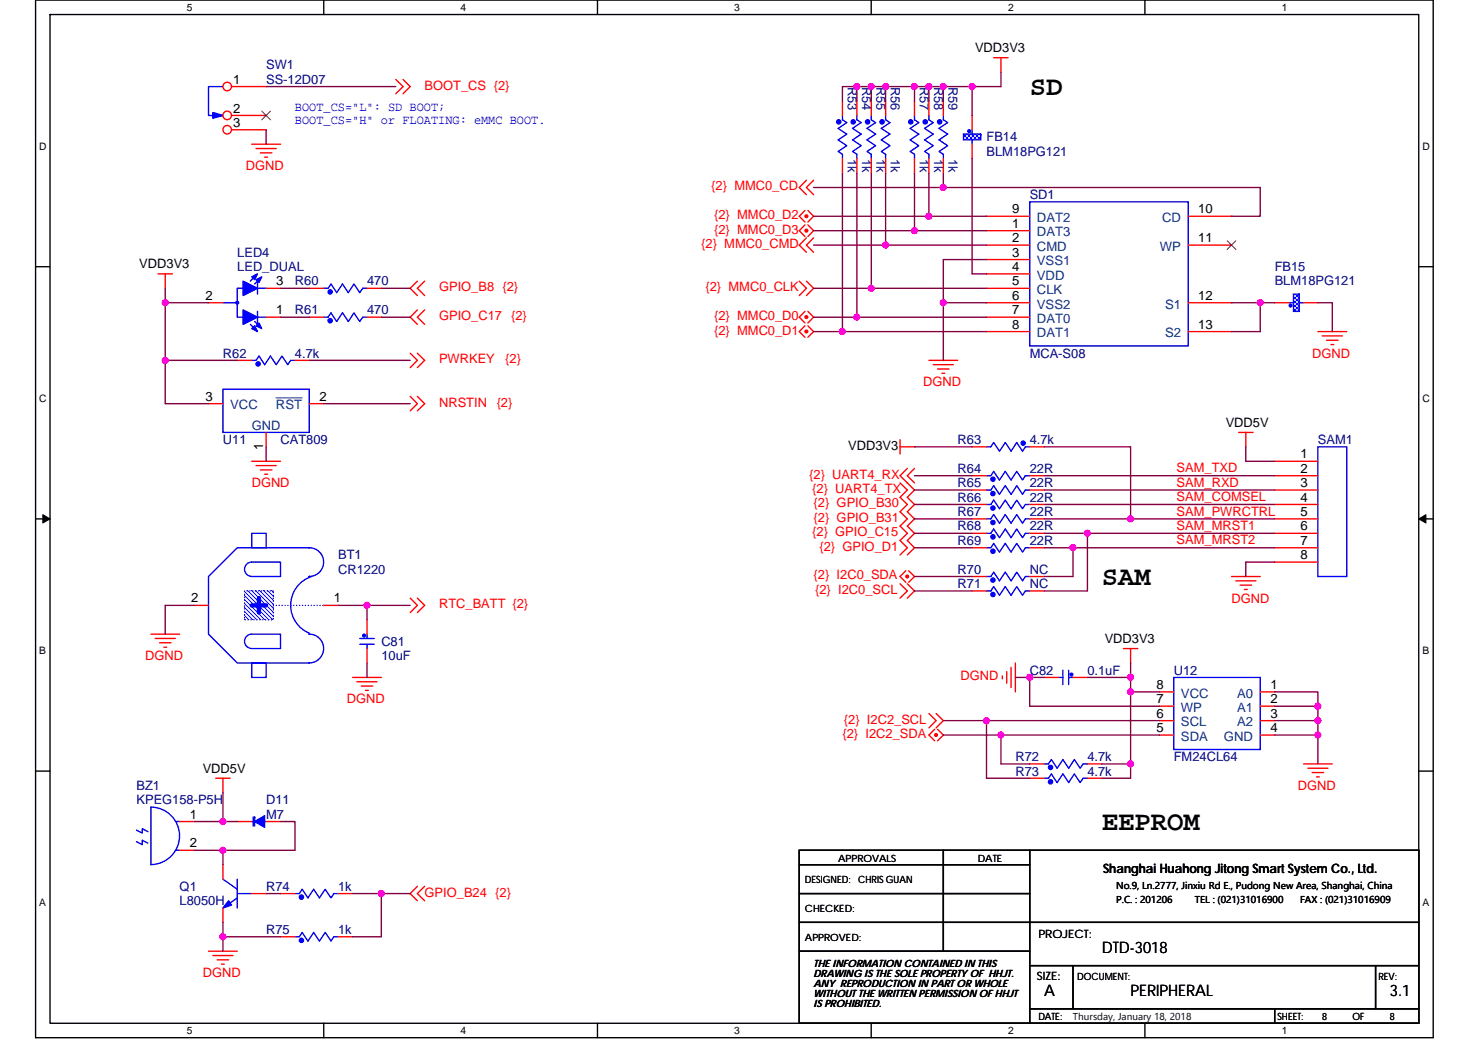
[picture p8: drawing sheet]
<svg xmlns="http://www.w3.org/2000/svg" width="297mm" height="210mm" viewBox="0 0 297 210" stroke-linecap="round" stroke-linejoin="round" font-family="sans-serif">
<path d="M7.2 0h280.8v208.5h-280.8zM10.1 2.9h275v202.7h-275z" fill="none" stroke="#000" stroke-width=".28"/>
<g fill="#fff">
<path d="M37.5 .3h1.2v2.3h-1.2z"/>
<path d="M37.5 205.9h1.2v2.3h-1.2z"/>
</g>
<path d="M65.1 0v2.9M65.1 205.6v2.9" fill="none" stroke="#000" stroke-width=".28"/>
<g fill="#fff">
<path d="M92.6 .3h1.1v2.3h-1.1z"/>
<path d="M92.6 205.9h1.1v2.3h-1.1z"/>
</g>
<path d="M120.1 0v2.9M120.1 205.6v2.9" fill="none" stroke="#000" stroke-width=".28"/>
<g fill="#fff">
<path d="M147.6 .3h1.1v2.3h-1.1z"/>
<path d="M147.6 205.9h1.1v2.3h-1.1z"/>
</g>
<path d="M175.1 0v2.9M175.1 205.6v2.9" fill="none" stroke="#000" stroke-width=".28"/>
<g fill="#fff">
<path d="M202.6 .3h1.1v2.3h-1.1z"/>
<path d="M202.6 205.9h1.1v2.3h-1.1z"/>
</g>
<path d="M230.1 0v2.9M230.1 205.6v2.9" fill="none" stroke="#000" stroke-width=".28"/>
<g fill="#fff">
<path d="M257.6 .3h1.2v2.3h-1.2z"/>
<path d="M257.6 205.9h1.2v2.3h-1.2z"/>
<path d="M7.9 28.3h1.5v2.3h-1.5z"/>
<path d="M285.9 28.3h1.5v2.3h-1.5z"/>
<path d="M7.9 78.9h1.5v2.3h-1.5z"/>
<path d="M285.9 78.9h1.5v2.3h-1.5z"/>
</g>
<path d="M7.2 53.6h2.9M285.1 53.6h2.9" fill="none" stroke="#000" stroke-width=".28"/>
<g fill="#fff">
<path d="M7.9 129.6h1.4v2.3h-1.4z"/>
<path d="M285.9 129.6h1.3v2.3h-1.3z"/>
</g>
<path d="M7.2 104.3h2.9M285.1 104.3h2.9" fill="none" stroke="#000" stroke-width=".28"/>
<path d="M8.6 103.4l1.5 .9-1.5 .8zM285.1 104.3l1.5-.9v1.7z" fill="#000" stroke="#000" stroke-width=".2"/>
<g fill="#fff">
<path d="M7.9 180.3h1.4v2.3h-1.4z"/>
<path d="M285.9 180.3h1.4v2.3h-1.4z"/>
</g>
<g fill="none" stroke="#000" stroke-width=".28">
<path d="M7.2 154.9h2.9M285.1 154.9h2.9M160.6 170.9h124.5v34.7h-124.5zM160.6 179.6h46.3M160.6 173.8h46.3M189.6 170.9v20.2M206.9 170.9v34.7M160.6 185.3h124.5M160.6 191.1h46.3M206.9 194h78.2M215.6 194v8.7M276.5 194v8.7"/>
<path d="M206.9 202.7h78.2M256.2 202.7v2.9"/>
</g>
<g fill="none" stroke="#f00" stroke-width=".28">
<path d="M79.5 16l1.5 1.4-1.5 1.4M81 16l1.4 1.4-1.4 1.4M199.7 11.6h2.9M201.2 11.6v2.9M50.6 29h5.8M51.5 29.8h4M52.3 30.7h2.3M53.2 31.6h.6M162.1 36.2l-1.5 1.5 1.5 1.4M163.5 36.2l-1.4 1.5 1.4 1.4M169.3 31.9v2.9M169.3 20.3v2.9"/>
<path d="M172.2 31.9v2.9M172.2 20.3v2.9M175.1 31.9v2.9M175.1 20.3v2.9M178 31.9v2.9M178 20.3v2.9M183.8 31.9v2.9M183.8 20.3v2.9M31.8 55h2.9M33.2 55v2.9M62.2 57.9h2.9M73.8 57.9h2.8"/>
<path d="M83.9 56.5l-1.5 1.4 1.5 1.5M85.3 56.5l-1.4 1.4 1.4 1.5M160.6 56.5l1.5 1.4-1.5 1.5M161.8 45.2l-1.2 1.2 1.2 1.1M161.8 42.3l-1.2 1.2 1.2 1.1M162.1 47.8l-1.5 1.5 1.5 1.4M162.1 56.5l1.4 1.4-1.4 1.5M162.4 45.2l1.1 1.2-1.1 1.1M162.4 42.3l1.1 1.2-1.1 1.1M163.5 47.8l-1.4 1.5 1.4 1.4M198.3 46.4h8.6M198.3 49.3h8.6"/>
<path d="M198.3 52.2h8.6M198.3 55h8.6M198.3 57.9h8.6M198.3 43.5h8.6M238.8 43.5h8.7M238.8 49.3h8.7M82.4 71l1.5 1.4-1.5 1.5M82.4 79.7l1.5 1.4-1.5 1.4M83.9 62.3l-1.5 1.4 1.5 1.5M83.9 71l1.4 1.4-1.4 1.5M83.9 79.7l1.4 1.4-1.4 1.4M85.3 62.3l-1.4 1.4 1.4 1.5"/>
<path d="M161.8 65.5l-1.2 1.1 1.2 1.2M161.8 62.6l-1.2 1.1 1.2 1.2M162.4 65.5l1.1 1.1-1.1 1.2M162.4 62.6l1.1 1.1-1.1 1.2M186.7 72.4h5.8M187.6 73.3h4M188.4 74.1h2.3M189.3 75h.6M198.3 60.8h8.6M198.3 63.7h8.6M198.3 66.6h8.6M238.8 60.8h8.7"/>
<path d="M238.8 66.6h8.7M264.9 66.6h5.8M265.7 67.5h4.1M266.6 68.4h2.3M267.5 69.2h.6M50.6 92.7h5.8M51.5 93.6h4M52.3 94.4h2.3M53.2 95.3h.6M180.9 89.8h2.9M180.9 88.3v2.9M180.9 97l1.4 1.5-1.4 1.4 1.4 1.5-1.4 1.4 1.4 1.5-1.4 1.4 1.4 1.5-1.4 1.4 1.4 1.5-1.4 1.4"/>
<path d="M182.3 94.1l-1.4 1.5 2.9 2.9-1.5 1.4 1.5 1.5-1.5 1.4 1.5 1.5-1.5 1.4 1.5 1.5-1.5 1.4 1.5 1.5-1.5 1.4M183.8 94.1l-1.5 1.5 1.5 1.4M195.4 89.8h2.9M206.9 89.8h2.9M248.9 86.9h2.9M250.4 86.9v2.9M256.2 92.7h8.7M256.2 95.6h8.7M256.2 98.5h8.7M180.9 117.3l1.4 1.4-1.4 1.5M182.1 114.7l-1.2 1.1 1.2 1.2M182.3 117.3l1.5 1.4-1.5 1.5"/>
<path d="M182.6 114.7l1.2 1.1-1.2 1.2M247.5 115.8h5.8M248.4 116.7h4M249.2 117.6h2.3M250.1 118.4h.6M256.2 101.4h8.7M256.2 104.3h8.7M256.2 107.2h8.7M256.2 110.1h8.7M256.2 112.9h8.7M30.3 127.4h5.8M31.2 128.3h4"/>
<path d="M32.1 129.2h2.3M32.9 130h.6M70.9 136.1h5.7M71.7 137h4.1M72.6 137.9h2.3M73.5 138.7h.5M82.4 120.2l1.5 1.4-1.5 1.5M83.9 120.2l1.4 1.4-1.4 1.5M201.4 135.8v.6M202.3 135v2.3M203.2 134.1v4.1M204.1 133.2v5.8"/>
<path d="M209.8 136.1h2.9M215.6 136.1h2.9M225.8 130.3h2.9M227.2 130.3v2.9M43.3 156.4h2.9M44.8 156.4v2.9M186.7 143.4l1.4 1.4-1.4 1.5M187.9 146.5l-1.2 1.2 1.2 1.2M188.1 143.4l1.5 1.4-1.5 1.5M188.4 146.5l1.2 1.2-1.2 1.2M262 153.5h5.8M262.8 154.4h4.1"/>
<path d="M263.7 155.2h2.3M264.6 156.1h.6M56.4 179.6h2.9M68 179.6h2.9M83.9 178.1l-1.5 1.5 1.5 1.4M85.3 178.1l-1.4 1.5 1.4 1.4M41.9 191.1h5.8M42.8 192h4M43.6 192.9h2.3M44.5 193.7h.6"/>
</g>
<g fill="#f00" stroke="#f00" stroke-width=".28">
<circle cx="162.1" cy="66.6" r=".28"/>
<circle cx="162.1" cy="63.7" r=".28"/>
<circle cx="162.1" cy="46.3" r=".29"/>
<circle cx="162.1" cy="43.5" r=".28"/>
<circle cx="188.1" cy="147.7" r=".28"/>
<circle cx="182.3" cy="115.8" r=".28"/>
</g>
<g fill="#00f" stroke="#00f" stroke-width=".28">
<path d="M42.8 22.6l2 .6-2 .6z" fill-rule="evenodd"/>
<circle cx="60.6" cy="180.3" r=".43"/>
<circle cx="215.3" cy="135.5" r=".28"/>
<circle cx="168.6" cy="24.5" r=".43"/>
<circle cx="205.6" cy="89" r=".43"/>
<circle cx="171.5" cy="24.5" r=".43"/>
<circle cx="174.4" cy="24.5" r=".43"/>
<circle cx="177.3" cy="24.5" r=".43"/>
<circle cx="66.4" cy="58.7" r=".43"/>
<circle cx="183" cy="24.5" r=".43"/>
</g>
<g fill="none" stroke="#00f" stroke-width=".28">
<path d="M44.8 17.4h-2.9v5.8h2.9M169.3 23.2v.9l.9 .5-1.8 1.2 1.8 1.1-1.8 1.2 1.8 1.2-1.8 1.1 .9 .6v.9M172.2 23.2v.9l.9 .5-1.8 1.2 1.8 1.1-1.8 1.2 1.8 1.2-1.8 1.1 .9 .6v.9M175.1 23.2v.9l.9 .5-1.8 1.2 1.8 1.1-1.8 1.2 1.8 1.2-1.8 1.1 .9 .6v.9M178 23.2v.9l.9 .5-1.8 1.2 1.8 1.1-1.8 1.2 1.8 1.2-1.8 1.1 .9 .6v.9M183.8 23.2v.9l.9 .5-1.8 1.2 1.8 1.1-1.8 1.2 1.8 1.2-1.8 1.1 .9 .6v.9M65.1 57.9h.8l.6-.8 1.2 1.7 1.1-1.7 1.2 1.7 1.1-1.7 1.2 1.7 .6-.9h.9M206.9 40.6h31.9v28.9h-31.9zM198.3 89.8h.8l.6-.9 1.2 1.8 1.1-1.8 1.2 1.8 1.1-1.8 1.2 1.8 .6-.9h.8M264.9 89.8h5.8v26h-5.8zM212.7 136.1h.9M213.6 134.7v2.9"/>
<path d="M214.8 134.7v2.9M214.8 136.1h.8M59.3 179.6h.9l.5-.9 1.2 1.7 1.1-1.7 1.2 1.7 1.2-1.7 1.1 1.7 .6-.8h.9"/>
</g>
<path d="M246.6 48.4l1.8 1.7M248.4 48.4l-1.8 1.7" fill="none" stroke="#804000" stroke-width=".2"/>
<circle cx="45.7" cy="17.4" r=".86" fill="#fff" stroke="#f00" stroke-width=".28"/>
<path d="M46.5 17.4h7" fill="none" stroke="#f00" stroke-width=".28"/>
<circle cx="45.7" cy="23.2" r=".86" fill="#fff" stroke="#f00" stroke-width=".28"/>
<path d="M46.5 23.2h7" fill="none" stroke="#f00" stroke-width=".28"/>
<path d="M52.6 22.3l1.8 1.8M54.4 22.3l-1.8 1.8" fill="none" stroke="#804000" stroke-width=".2"/>
<circle cx="45.7" cy="26.1" r=".86" fill="#fff" stroke="#f00" stroke-width=".28"/>
<g fill="none" stroke="#f00" stroke-width=".28">
<path d="M46.5 26.1h7M186.7 31.9v2.9M186.7 20.3v2.9M189.6 31.9v2.9M189.6 20.3v2.9M195.4 95.6h2.9M206.9 95.6h2.9M195.4 107.2h2.9M195.4 101.4h2.9M195.4 110.1h2.9M195.4 104.3h2.9M195.4 118.7h2.9"/>
<path d="M206.9 107.2h2.9M206.9 101.4h2.9M206.9 110.1h2.9M206.9 104.3h2.9M206.9 118.7h2.9M73.8 124.5v2.9M73.8 130.3v2.9M36.1 165.1h2.9M36.1 170.9h2.9M56.4 188.2h2.9M68 188.2h2.9"/>
</g>
<g fill="#00f" stroke="#00f" stroke-width=".28">
<circle cx="199.5" cy="107.9" r=".43"/>
<circle cx="60.6" cy="189" r=".43"/>
<circle cx="199.6" cy="102.1" r=".43"/>
<circle cx="185.9" cy="24.5" r=".43"/>
<circle cx="199.6" cy="110.8" r=".43"/>
<circle cx="199.6" cy="105" r=".43"/>
<circle cx="73.2" cy="127.7" r=".28"/>
<circle cx="188.8" cy="24.5" r=".43"/>
<circle cx="199.6" cy="119.5" r=".43"/>
<circle cx="199.6" cy="96.3" r=".43"/>
</g>
<g fill="none" stroke="#00f" stroke-width=".28">
<path d="M186.7 23.2v.9l.9 .5-1.8 1.2 1.8 1.1-1.8 1.2 1.8 1.2-1.8 1.1 .9 .6v.9M189.6 23.2v.9l.9 .5-1.8 1.2 1.8 1.1-1.8 1.2 1.8 1.2-1.8 1.1 .9 .6v.9M198.3 95.6h.8l.6-.9 1.2 1.8 1.1-1.8 1.2 1.8 1.1-1.8 1.2 1.8 .6-.9h.8M198.3 107.2h.8l.6-.9 1.2 1.7 1.1-1.7 1.2 1.7 1.1-1.7 1.2 1.7 .6-.8h.8M198.3 101.4h.8l.6-.9 1.2 1.7 1.1-1.7 1.2 1.7 1.1-1.7 1.2 1.7 .6-.8h.8M198.3 110.1h.8l.6-.9 1.2 1.7 1.1-1.7 1.2 1.7 1.1-1.7 1.2 1.7 .6-.8h.8M198.3 104.3h.8l.6-.9 1.2 1.7 1.1-1.7 1.2 1.7 1.1-1.7 1.2 1.7 .6-.8h.8M198.3 118.7h.8l.6-.8 1.2 1.7 1.1-1.7 1.2 1.7 1.1-1.7 1.2 1.7 .6-.9h.8M72.3 129.5h2.9M72.3 128.3h2.9M73.8 129.5v.8M73.8 127.4v.9"/>
<path d="M27.4 166.8l1.2 .6v-.9l1.1 .6M27.4 169.1l1.2 .6v-.9l1.1 .6M30.3 162.2a5.8 5.8 0 0 1 5.8 5.8 5.8 5.8 0 0 1-5.8 5.7M30.3 162.2v11.6M35.2 165.1h.9M35.2 170.9h.9M59.3 188.2h.9l.5-.8 1.2 1.7 1.1-1.7 1.2 1.7 1.2-1.7 1.1 1.7 .6-.9h.9"/>
</g>
<path d="M193.6 26.9h3.5v1.2h-3.5z" fill="#fff"/>
<g fill="#00f" stroke="#00f" stroke-width=".28">
<path d="M193.6 26.9v1.2h3.5v-1.2z" fill-rule="evenodd"/>
<path d="M48.8 62.3l2.9 1.4-2.9 1.5z" fill-rule="evenodd"/>
<path d="M51.5 65.5l.5-.6 .6 1.1z" fill-rule="evenodd"/>
<path d="M50.6 66l.6-.5 .5 1.1z" fill-rule="evenodd"/>
<path d="M50.6 55.6l1.1-.6-.5 1.2z" fill-rule="evenodd"/>
<path d="M48.8 56.5l2.9 1.4-2.9 1.5z" fill-rule="evenodd"/>
<path d="M51.5 56.2l1.1-.6-.6 1.2z" fill-rule="evenodd"/>
<circle cx="194.8" cy="26.4" r=".29"/>
<circle cx="211.1" cy="154.2" r=".43"/>
<circle cx="47.7" cy="60.8" r=".28"/>
<circle cx="199.6" cy="99.2" r=".43"/>
<circle cx="66.3" cy="64.4" r=".43"/>
<circle cx="211.1" cy="157.1" r=".43"/>
</g>
<g fill="none" stroke="#00f" stroke-width=".28">
<path d="M195.4 26.1v.8M195.4 28.1v.9M48.8 57.9h-1.1v5.8h1.1M51.5 55.3l-1.2 1.2M51.7 57.9h1.8M51.7 56.8v2.3M52.3 55.9l-1.1 1.2M44.8 60.8h2.9M50.3 65.2l1.2 1.1M51.2 64.6l1.1 1.2M51.7 62.6v2.3M51.7 63.7h1.8"/>
<path d="M65.1 63.7h.8l.6-.8 1.2 1.7 1.1-1.7 1.2 1.7 1.1-1.7 1.2 1.7 .6-.9h.9M198.3 98.5h.8l.6-.9 1.2 1.7 1.1-1.7 1.2 1.7 1.1-1.7 1.2 1.7 .6-.8h.8M209.8 153.5h.9l.6-.9 1.1 1.8 1.2-1.8 1.2 1.8 1.1-1.8 1.2 1.8 .6-.9h.8M209.8 156.4h.9l.6-.9 1.1 1.7 1.2-1.7 1.2 1.7 1.1-1.7 1.2 1.7 .6-.8h.8"/>
</g>
<g fill="none" stroke="#f00" stroke-width=".28">
<path d="M195.4 23.2v2.9M195.4 29v2.9M53.5 57.9h2.9M41.9 60.8h2.9M53.5 63.7h2.9M62.2 63.7h2.9M73.8 63.7h2.8M195.4 98.5h2.9M206.9 98.5h2.9M206.9 153.5h2.9M206.9 156.4h2.9M218.5 153.5h2.9"/>
<path d="M218.5 156.4h2.9"/>
</g>
<path d="M259.9 59.1h1.2v3.5h-1.2z" fill="#fff"/>
<g fill="#00f" stroke="#00f" stroke-width=".28">
<path d="M259.9 59.1v3.5h1.2v-3.5z" fill-rule="evenodd"/>
<path d="M51.2 165.1l2-1.2v2.3l-2-1.1h1.1z" fill-rule="evenodd"/>
<path d="M50.9 164.2v1.7h.3v-1.7z" fill-rule="evenodd"/>
<circle cx="259.3" cy="61.4" r=".28"/>
<circle cx="51.9" cy="73.1" r=".43"/>
</g>
<path d="M44.8 78.2h17.4v8.7h-17.4zM50.6 72.4h.9l.5-.9 1.2 1.8 1.2-1.8 1.1 1.8 1.2-1.8 1.1 1.8 .6-.9h.9M259.1 60.8h.8M261.1 60.8h.9M50.6 107.2h2.9v2.9h-2.9zM50.6 133.2h2.9v2.9h-2.9zM50.6 165.1h2.9" fill="none" stroke="#00f" stroke-width=".28"/>
<path d="M47.7 72.4h2.9M59.3 72.4h2.9M256.2 60.8h2.9M262 60.8h2.9M41.9 81.1h2.9M53.5 86.9v2.9M62.2 81.1h2.9M47.7 165.1h2.9M53.5 165.1h2.9" fill="none" stroke="#f00" stroke-width=".28"/>
<path d="M55.5 79.9h5.2" fill="none" stroke="#004080" stroke-width=".2"/>
<path d="M54.9 121.6h10.2M65.1 121.6h.1" fill="none" stroke="#00f" stroke-width=".28" stroke-dasharray="0 .6"/>
<path d="M49.1 118.7h5.8v5.8h-5.8z" fill="#fff"/>
<path d="M49.1 118.7h5.8v5.8h-5.8z" fill-rule="evenodd" fill="#00f" stroke="#00f" stroke-width=".28" stroke-dasharray="0 .6"/>
<g fill="none" stroke="#00f" stroke-width=".28">
<path d="M50.6 112.9a1.44 1.44 0 0 0-1.5 1.5 1.44 1.44 0 0 0 1.5 1.4M50.6 112.9h5.8v2.9h-5.8M62.1 115.8a2.88 2.88 0 0 0 2.9-2.9 2.88 2.88 0 0 0-2.9-2.8h-14.4l-5.8 5.7v11.6l5.8 5.8h14.5M62.7 115.8a6.1 6.1 0 0 0-4.3 5.6 6.1 6.1 0 0 0 3.8 5.9M198.3 115.8h.8l.6-.8 1.2 1.7 1.1-1.7 1.2 1.7 1.1-1.7 1.2 1.7 .6-.9h.8M50.6 127.4a1.44 1.44 0 0 0-1.5 1.5 1.44 1.44 0 0 0 1.5 1.4M50.6 127.4h5.8v2.9h-5.8M62.1 127.4a2.89 2.89 0 0 1 2.9 2.9 2.89 2.89 0 0 1-2.9 2.9M235.9 136.1h17.4v14.5h-17.4zM44.8 176.7l2.9 2M47.7 176.7v5.8M47.7 179.6h2.9"/>
<path d="M47.7 180.4l-2.9 2.1"/>
</g>
<path d="M50.6 121.6h2.9M52 120.2v2.9" fill="none" stroke="#00f" stroke-width=".87"/>
<g fill="none" stroke="#f00" stroke-width=".28">
<path d="M195.4 115.8h2.9M206.9 115.8h2.9M39 121.6h2.9M65.1 121.6h2.9M233 139h2.9M253.3 139h2.9M233 147.7h2.9M233 144.8h2.9M233 141.9h2.9M253.3 141.9h2.9M253.3 144.8h2.9M253.3 147.7h2.9"/>
<path d="M44.8 173.8v2.9M50.6 179.6h2.9M44.8 182.5v2.8"/>
</g>
<g fill="#00f" stroke="#00f" stroke-width=".28">
<path d="M45.9 181l.6 .9-1.7 .6z" fill-rule="evenodd"/>
<circle cx="199.6" cy="116.6" r=".43"/>
</g>
<g fill="none" stroke="#800040" stroke-width=".28">
<path d="M53.5 17.4h26M172.2 17.4h-2.9v2.9M172.2 17.4v2.9M172.2 17.4h2.9M175.1 17.4v2.9M175.1 17.4h2.9M178 17.4v2.9M178 17.4h5.8M183.8 17.4h2.9M183.8 17.4v2.9M186.7 17.4h2.9M186.7 17.4v2.9"/>
<path d="M195.4 17.4v5.8M195.4 17.4h-5.8v2.9M201.2 14.5v2.9h-5.8M53.5 26.1v2.9M163.5 37.7h26.1M169.3 34.8v31.8M172.2 34.8v28.9M175.1 34.8v23.1M178 34.8v14.5h20.3M183.8 34.8v11.6h14.5M186.7 34.8v8.7h11.6M189.6 34.8v2.9h63.7v5.8h-5.8"/>
<path d="M195.4 31.9v23.1h2.9M33.2 57.9v2.9M56.4 57.9h5.8M76.6 57.9h5.8M163.5 43.5h23.2M163.5 46.4h20.3M163.5 49.3h14.5M163.5 57.9h11.6M175.1 57.9h23.2M198.3 52.2h-8.7v8.6M33.2 60.8h8.7M33.2 72.4v8.7h8.7"/>
<path d="M33.2 72.4h14.5M33.2 60.8v11.6M56.4 63.7h5.8M62.2 72.4h20.2M76.6 63.7h5.8M163.5 63.7h8.7M163.5 66.6h5.8M169.3 66.6h29M172.2 63.7h26.1M189.6 60.8v11.6M189.6 60.8h8.7M247.5 60.8h5.8"/>
<path d="M253.3 60.8h2.9M253.3 60.8v5.8h-5.8M264.9 60.8h2.9v5.8M53.5 89.8v2.9M65.1 81.1h17.3M183.8 95.6h11.6M183.8 98.5h11.6M183.8 89.8h11.6M209.8 95.6h46.4M209.8 89.8h17.4v14.5M209.8 98.5h46.4M250.4 89.8v2.9h5.8"/>
<path d="M183.8 101.4h11.6M183.8 104.3h11.6M183.8 107.2h11.6M183.8 110.1h11.6M183.8 115.8h11.6M183.8 118.7h11.6M209.8 104.3h17.4M209.8 107.2h8.7M209.8 110.1h5.8M209.8 101.4h46.4M215.6 110.1v5.7h-5.8M215.6 110.1h40.6"/>
<path d="M218.5 107.2h37.7M218.5 107.2v11.5h-8.7M227.2 104.3h29M256.2 112.9h-5.8v2.9M39 121.6h-5.8v5.8M68 121.6h5.8M73.8 121.6v2.9M73.8 121.6h8.6M73.8 133.2v2.9M204.1 136.1h2.8M206.9 136.1v5.8h26.1M206.9 136.1h2.9"/>
<path d="M218.5 136.1h8.7M227.2 133.2v2.9M227.2 136.1v2.9M227.2 139v14.5M227.2 139h5.8M256.2 139h8.7v2.9M44.8 159.3v5.8M189.6 147.7h11.6M189.6 144.8h8.7M198.3 144.8h34.7M198.3 144.8v11.6h8.6M201.2 147.7h31.8"/>
<path d="M201.2 147.7v5.8h5.7M221.4 153.5h5.8M227.2 153.5v2.9h-5.8M256.2 141.9h8.7M256.2 144.8h8.7M256.2 147.7h8.7M264.9 141.9v2.9M264.9 144.8v2.9M264.9 147.7v5.8M39 170.9h5.8M39 165.1h5.8M44.8 165.1h2.9"/>
<path d="M44.8 170.9v2.9M53.5 179.6h2.9M56.4 165.1h2.9v5.8h-14.5M70.9 179.6h5.7M76.6 179.6v8.6h-5.7M76.6 179.6h5.8M44.8 188.2h11.6M44.8 188.2v2.9M44.8 185.3v2.9"/>
</g>
<g fill="#f0f" stroke="#f0f" stroke-width=".28">
<circle cx="227.2" cy="104.3" r=".57"/>
<circle cx="215.6" cy="110" r=".57"/>
<circle cx="218.5" cy="107.1" r=".57"/>
<circle cx="264.9" cy="141.9" r=".57"/>
<circle cx="264.9" cy="147.7" r=".57"/>
<circle cx="264.9" cy="144.8" r=".57"/>
<circle cx="227.2" cy="136.1" r=".57"/>
<circle cx="227.2" cy="139" r=".57"/>
<circle cx="227.2" cy="153.5" r=".57"/>
<circle cx="201.1" cy="147.7" r=".57"/>
<circle cx="198.2" cy="144.8" r=".57"/>
<circle cx="33.2" cy="72.4" r=".57"/>
<circle cx="33.2" cy="60.8" r=".57"/>
<circle cx="172.2" cy="17.4" r=".57"/>
<circle cx="178" cy="17.4" r=".57"/>
<circle cx="175.1" cy="17.4" r=".57"/>
<circle cx="186.7" cy="17.4" r=".57"/>
<circle cx="183.8" cy="17.4" r=".57"/>
<circle cx="189.6" cy="17.4" r=".57"/>
<circle cx="195.4" cy="17.4" r=".57"/>
<circle cx="186.7" cy="43.5" r=".57"/>
<circle cx="253.3" cy="60.8" r=".57"/>
<circle cx="189.6" cy="60.8" r=".57"/>
<circle cx="189.6" cy="37.7" r=".57"/>
<circle cx="183.8" cy="46.3" r=".57"/>
<circle cx="172.2" cy="63.7" r=".57"/>
<circle cx="169.3" cy="66.6" r=".57"/>
<circle cx="178" cy="49.2" r=".57"/>
<circle cx="175.1" cy="57.9" r=".57"/>
<circle cx="73.7" cy="121.6" r=".57"/>
<circle cx="44.8" cy="165.1" r=".57"/>
<circle cx="44.8" cy="170.9" r=".57"/>
<circle cx="44.8" cy="188.2" r=".57"/>
<circle cx="76.6" cy="179.5" r=".57"/>
<circle cx="206.9" cy="136.1" r=".57"/>
</g>
<g font-size="5.5">
<text x="206.9" y="19.1">SD</text>
<text x="221.4" y="117.5">SAM</text>
<text x="221.4" y="166.8">EEPROM</text>
</g>
<g font-size="3.2">
<text x="221.4" y="191.4">DTD-3018</text>
<text x="209.8" y="200.1">A</text>
<text x="227.2" y="200.1">PERIPHERAL</text>
<text x="279.3" y="200.1">3.1</text>
</g>
<g font-size="2.6">
<text x="196" y="10.5">VDD3V3</text>
<text x="46.8" y="16.8">1</text>
<text x="46.8" y="22.6">2</text>
<text x="46.8" y="25.5">3</text>
<text x="203.5" y="45.8">1</text>
<text x="203.5" y="42.9">9</text>
<text x="240.8" y="42.9">10</text>
<text x="28" y="53.9">VDD3V3</text>
<text x="203.5" y="48.7">2</text>
<text x="203.5" y="51.6">3</text>
<text x="240.8" y="48.7">11</text>
<text x="55.5" y="57.3">3</text>
<text x="203.5" y="54.4">4</text>
<text x="203.5" y="57.3">5</text>
<text x="41.3" y="60.2">2</text>
<text x="55.5" y="63.1">1</text>
<text x="203.5" y="60.2">6</text>
<text x="203.5" y="63.1">7</text>
<text x="240.8" y="60.2">12</text>
<text x="203.5" y="66">8</text>
<text x="240.8" y="66">13</text>
<text x="41.3" y="80.5">3</text>
<text x="64.2" y="80.5">2</text>
<text x="246.3" y="85.7">VDD5V</text>
<text x="52.9" y="90.4" transform="rotate(-90 52.9 90.4)">1</text>
<text x="170.5" y="90.4">VDD3V3</text>
<text x="261.4" y="92.1">1</text>
<text x="261.4" y="95">2</text>
<text x="261.4" y="97.9">3</text>
<text x="261.4" y="100.8">4</text>
<text x="261.4" y="103.7">5</text>
<text x="261.4" y="106.6">6</text>
<text x="261.4" y="109.5">7</text>
<text x="261.4" y="112.4">8</text>
<text x="38.4" y="121.1">2</text>
<text x="67.1" y="121.1">1</text>
<text x="222" y="129.2">VDD3V3</text>
<text x="232.4" y="141.3">7</text>
<text x="232.4" y="138.4">8</text>
<text x="255.3" y="138.4">1</text>
<text x="255.3" y="141.3">2</text>
<text x="232.4" y="147.1">5</text>
<text x="232.4" y="144.2">6</text>
<text x="255.3" y="144.2">3</text>
<text x="255.3" y="147.1">4</text>
<text x="40.7" y="155.2">VDD5V</text>
<text x="38.1" y="164.5">1</text>
<text x="38.1" y="170.3">2</text>
<text x="221.7" y="175.4">Shanghai Huahong Jitong Smart System Co., Ltd.</text>
</g>
<g font-size="2.6" fill="#000080">
<text x="53.5" y="13.9">SW1</text>
<text x="53.5" y="16.8">SS-12D07</text>
<text x="170.4" y="17.4" transform="rotate(90 170.4 17.4)">R53</text>
<text x="173.3" y="17.4" transform="rotate(90 173.3 17.4)">R54</text>
<text x="176.2" y="17.4" transform="rotate(90 176.2 17.4)">R55</text>
<text x="179.1" y="17.4" transform="rotate(90 179.1 17.4)">R56</text>
<text x="184.8" y="17.4" transform="rotate(90 184.8 17.4)">R57</text>
<text x="187.7" y="17.4" transform="rotate(90 187.7 17.4)">R58</text>
<text x="190.6" y="17.4" transform="rotate(90 190.6 17.4)">R59</text>
<text x="198.3" y="28.4">FB14</text>
<text x="170.4" y="31.9" transform="rotate(90 170.4 31.9)">1k</text>
<text x="173.3" y="31.9" transform="rotate(90 173.3 31.9)">1k</text>
<text x="176.2" y="31.9" transform="rotate(90 176.2 31.9)">1k</text>
<text x="179.1" y="31.9" transform="rotate(90 179.1 31.9)">1k</text>
<text x="184.8" y="31.9" transform="rotate(90 184.8 31.9)">1k</text>
<text x="187.7" y="31.9" transform="rotate(90 187.7 31.9)">1k</text>
<text x="190.6" y="31.9" transform="rotate(90 190.6 31.9)">1k</text>
<text x="198.3" y="31.3">BLM18PG121</text>
<text x="206.9" y="40">SD1</text>
<text x="47.7" y="51.6">LED4</text>
<text x="47.7" y="54.5">LED_DUAL</text>
<text x="59.3" y="57.4">R60</text>
<text x="73.8" y="57.4">470</text>
<text x="256.2" y="54.5">FB15</text>
<text x="256.2" y="57.4">BLM18PG121</text>
<text x="59.3" y="63.2">R61</text>
<text x="73.8" y="63.2">470</text>
<text x="44.8" y="71.8">R62</text>
<text x="59.3" y="71.8">4.7k</text>
<text x="206.9" y="71.8">MCA-S08</text>
<text x="44.8" y="89.2">U11</text>
<text x="56.4" y="89.2">CAT809</text>
<text x="192.5" y="89.2">R63</text>
<text x="206.9" y="89.2">4.7k</text>
<text x="264.9" y="89.2">SAM1</text>
<text x="192.5" y="95">R64</text>
<text x="206.9" y="95">22R</text>
<text x="192.5" y="100.8">R66</text>
<text x="192.5" y="97.9">R65</text>
<text x="206.9" y="100.8">22R</text>
<text x="206.9" y="97.9">22R</text>
<text x="192.5" y="106.6">R68</text>
<text x="192.5" y="103.7">R67</text>
<text x="206.9" y="106.6">22R</text>
<text x="206.9" y="103.7">22R</text>
<text x="68" y="112.4">BT1</text>
<text x="192.5" y="109.5">R69</text>
<text x="206.9" y="109.5">22R</text>
<text x="68" y="115.3">CR1220</text>
<text x="192.5" y="118.2">R71</text>
<text x="192.5" y="115.3">R70</text>
<text x="206.9" y="118.2">NC</text>
<text x="206.9" y="115.3">NC</text>
<text x="76.6" y="129.8">C81</text>
<text x="76.6" y="132.7">10uF</text>
<text x="206.9" y="135.6">C82</text>
<text x="218.5" y="135.6">0.1uF</text>
<text x="235.9" y="135.6">U12</text>
<text x="204.1" y="152.9">R72</text>
<text x="204.1" y="155.8">R73</text>
<text x="218.5" y="152.9">4.7k</text>
<text x="218.5" y="155.8">4.7k</text>
<text x="235.9" y="152.9">FM24CL64</text>
<text x="27.4" y="158.7">BZ1</text>
<text x="27.4" y="161.6">KPEG158-P5H</text>
<text x="53.5" y="161.6">D11</text>
<text x="53.5" y="164.5">M7</text>
<text x="36.1" y="179">Q1</text>
<text x="53.5" y="179">R74</text>
<text x="68" y="179">1k</text>
<text x="36.1" y="181.9">L8050H</text>
<text x="53.5" y="187.7">R75</text>
<text x="68" y="187.7">1k</text>
</g>
<g font-size="2.6" fill="#f00">
<text x="85.3" y="18">BOOT_CS {2}</text>
<text x="49.4" y="34.2">DGND</text>
<text x="143" y="38.3">{2} MMC0_CD</text>
<text x="143.5" y="46.9">{2} MMC0_D3</text>
<text x="143.5" y="44">{2} MMC0_D2</text>
<text x="140.9" y="49.8">{2} MMC0_CMD</text>
<text x="88.2" y="58.5">GPIO_B8 {2}</text>
<text x="141.8" y="58.5">{2} MMC0_CLK</text>
<text x="88.2" y="64.3">GPIO_C17 {2}</text>
<text x="143.5" y="64.3">{2} MMC0_D0</text>
<text x="143.5" y="67.2">{2} MMC0_D1</text>
<text x="263.7" y="71.8">DGND</text>
<text x="88.2" y="73">PWRKEY</text>
<text x="101.6" y="73">{2}</text>
<text x="185.5" y="77.6">DGND</text>
<text x="88.2" y="81.7">NRSTIN</text>
<text x="99.8" y="81.7">{2}</text>
<text x="236.5" y="94.9">SAM_TXD</text>
<text x="50.6" y="97.9">DGND</text>
<text x="162.6" y="96.2">{2} UART4_RX</text>
<text x="163.2" y="99.1">{2} UART4_TX</text>
<text x="163.5" y="102">{2} GPIO_B30</text>
<text x="236.5" y="97.8">SAM_RXD</text>
<text x="236.5" y="100.7">SAM_COMSEL</text>
<text x="163.2" y="107.8">{2} GPIO_C15</text>
<text x="163.5" y="104.9">{2} GPIO_B31</text>
<text x="236.5" y="103.6">SAM_PWRCTRL</text>
<text x="236.5" y="106.5">SAM_MRST1</text>
<text x="164.7" y="110.7">{2} GPIO_D1</text>
<text x="236.5" y="109.4">SAM_MRST2</text>
<text x="163.5" y="116.4">{2} I2C0_SDA</text>
<text x="163.8" y="119.3">{2} I2C0_SCL</text>
<text x="88.2" y="122.2">RTC_BATT {2}</text>
<text x="247.5" y="121.1">DGND</text>
<text x="29.2" y="132.7">DGND</text>
<text x="193.1" y="136.7">DGND</text>
<text x="69.7" y="141.4">DGND</text>
<text x="169.3" y="148.3">{2} I2C2_SDA</text>
<text x="169.6" y="145.4">{2} I2C2_SCL</text>
<text x="260.8" y="158.7">DGND</text>
<text x="85.3" y="180.1">GPIO_B24 {2}</text>
<text x="40.7" y="196.4">DGND</text>
</g>
<g font-size="2.6" fill="#00f">
<text x="59.3" y="22.4">BOOT_CS=&quot;L&quot;: SD BOOT;</text>
<text x="59.3" y="25">BOOT_CS=&quot;H&quot; or FLOATING: eMMC BOOT.</text>
</g>
<g font-size="2.6" fill="#004080">
<text x="208.4" y="47.5">DAT3</text>
<text x="208.4" y="44.6">DAT2</text>
<text x="233.5" y="44.6">CD</text>
<text x="208.4" y="50.4">CMD</text>
<text x="208.4" y="53.3">VSS1</text>
<text x="233.1" y="50.4">WP</text>
<text x="208.4" y="56.2">VDD</text>
<text x="208.4" y="59.1">CLK</text>
<text x="208.4" y="62">VSS2</text>
<text x="208.4" y="64.9">DAT0</text>
<text x="234.1" y="62">S1</text>
<text x="208.4" y="67.8">DAT1</text>
<text x="234.1" y="67.8">S2</text>
<text x="46.2" y="82.3">VCC</text>
<text x="55.5" y="82.3">RST</text>
<text x="50.6" y="86.3">GND</text>
<text x="237.3" y="143.1">WP</text>
<text x="237.3" y="140.2">VCC</text>
<text x="248.6" y="140.2">A0</text>
<text x="248.6" y="143.1">A1</text>
<text x="237.3" y="148.9">SDA</text>
<text x="237.3" y="146">SCL</text>
<text x="246" y="148.9">GND</text>
<text x="248.6" y="146">A2</text>
</g>
<g font-size="2.3">
<text x="208.7" y="188.5">PROJECT:</text>
<text x="208.4" y="196.9">SIZE:</text>
</g>
<g font-size="2.1">
<text x="37.5" y="2.2">5</text>
<text x="92.6" y="2.2">4</text>
<text x="147.6" y="2.2">3</text>
<text x="202.6" y="2.2">2</text>
<text x="257.6" y="2.2">1</text>
<text x="7.9" y="30.1">D</text>
<text x="285.9" y="30.1">D</text>
<text x="7.9" y="80.8">C</text>
<text x="285.9" y="80.8">C</text>
<text x="7.9" y="131.4">B</text>
<text x="285.9" y="131.4">B</text>
<text x="7.9" y="182.1">A</text>
<text x="285.9" y="182.1">A</text>
<text x="37.5" y="207.8">5</text>
<text x="92.6" y="207.8">4</text>
<text x="147.6" y="207.8">3</text>
<text x="202.6" y="207.8">2</text>
<text x="257.6" y="207.8">1</text>
</g>
<g font-size="2">
<text x="168.4" y="173.1">APPROVALS</text>
<text x="196.5" y="173.1">DATE</text>
<text x="161.8" y="177.5">DESIGNED:</text>
<text x="172.5" y="177.5">CHRIS GUAN</text>
<text x="224.3" y="178.6">No.9, Ln.2777, Jinxiu Rd E., Pudong New Area, Shanghai, China</text>
<text x="161.8" y="183.3">CHECKED:</text>
<text x="224.3" y="181.5">P.C. : 201206</text>
<text x="240.1" y="181.5">TEL : (021)31016900</text>
<text x="261.3" y="181.5">FAX : (021)31016909</text>
<text x="161.8" y="189.1">APPROVED:</text>
<text x="163.5" y="194.3">THE INFORMATION CONTAINED IN THIS</text>
<text x="163.5" y="196.3">DRAWING IS THE SOLE PROPERTY OF HHJT.</text>
<text x="216.5" y="196.9">DOCUMENT:</text>
<text x="277" y="196.9">REV:</text>
<text x="163.5" y="198.4">ANY REPRODUCTION IN PART OR WHOLE</text>
<text x="163.5" y="200.4">WITHOUT THE WRITTEN PERMISSION OF HHJT</text>
<text x="163.5" y="202.4">IS PROHIBITED.</text>
<text x="208.7" y="205">DATE:</text>
<text x="215.6" y="204.9">Thursday, January 18, 2018</text>
<text x="256.7" y="205">SHEET:</text>
<text x="265.7" y="205">8</text>
<text x="271.8" y="205">OF</text>
<text x="279.3" y="205">8</text>
</g>
</svg>
